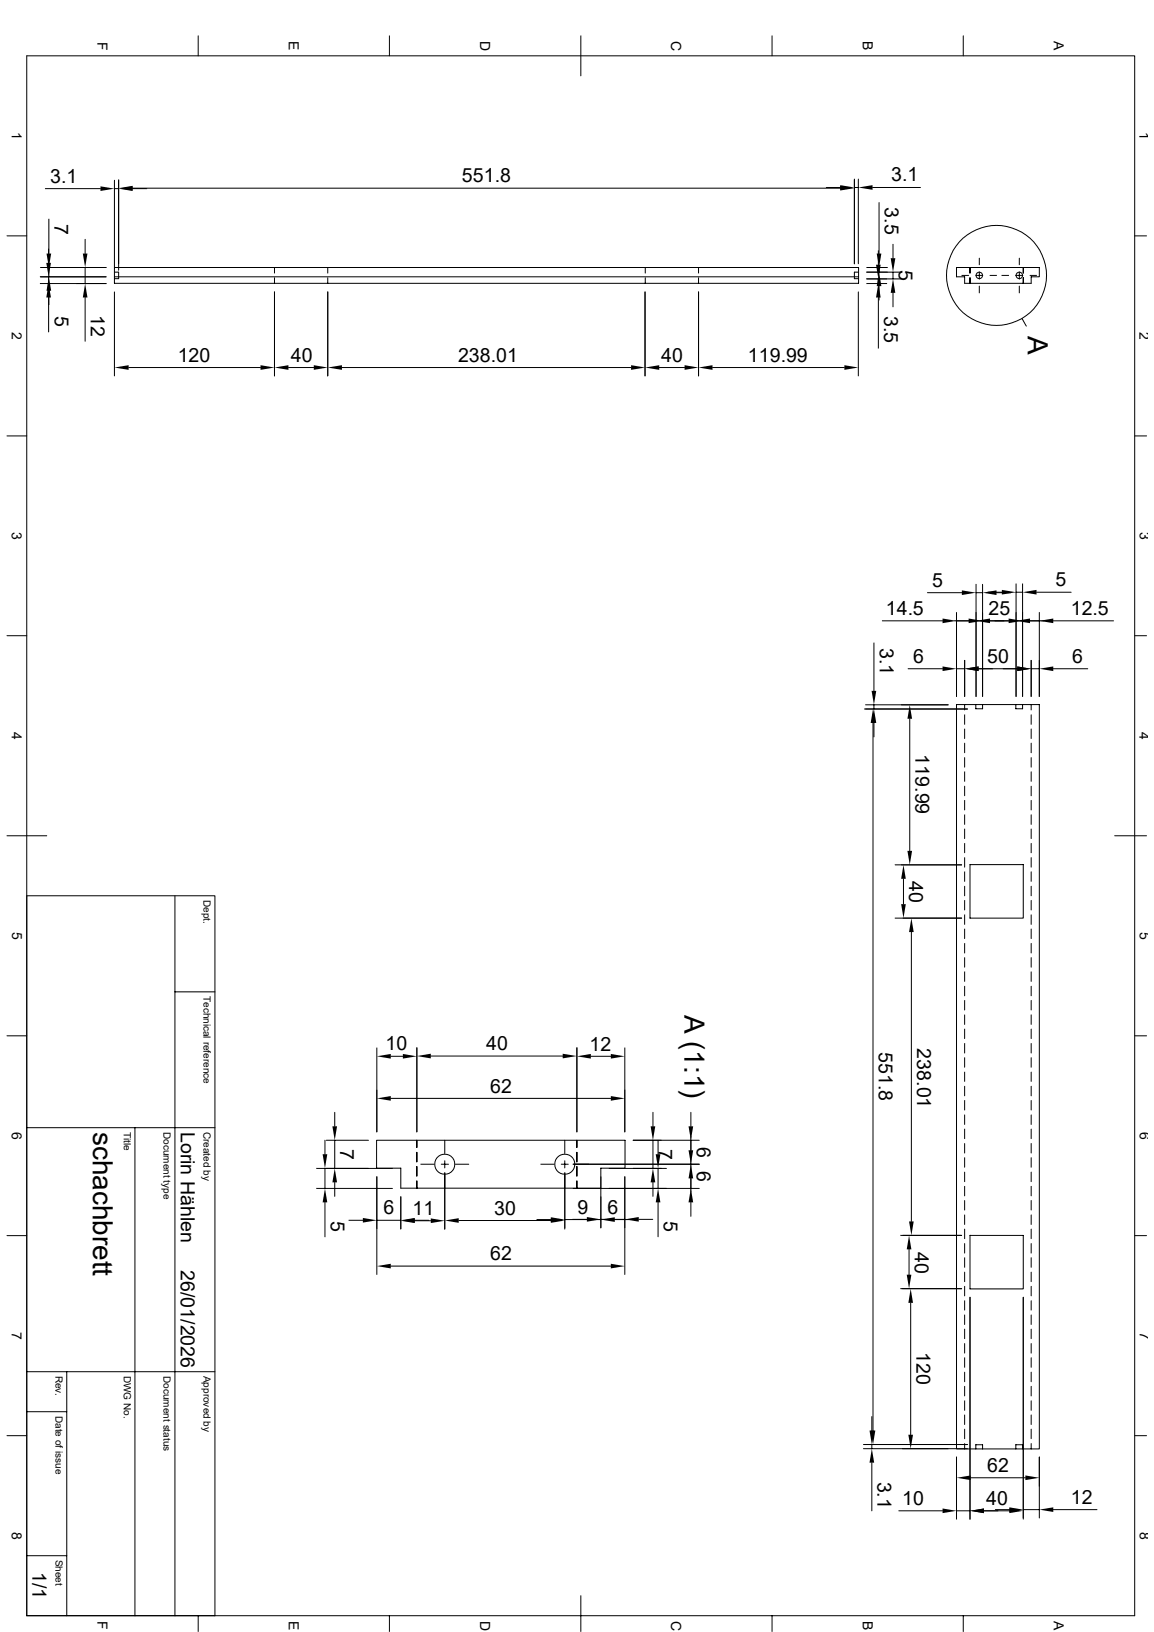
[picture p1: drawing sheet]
<svg xmlns="http://www.w3.org/2000/svg" width="210mm" height="297mm" viewBox="0 0 210 297" stroke-linecap="round" stroke-linejoin="round" font-family="sans-serif">
<g fill="none" stroke="#000" stroke-width=".18">
<path d="M4.9 10.2h201.6v283.8h-201.6zM36.1 6.5v3.7M70.9 6.5v3.7M105.7 6.5v7.3M140.5 6.5v3.7M175.3 6.5v3.7M8.3 34.3h10M8.9 39.9v6.2M20.8 32.8v16.1M20.8 34.3h.8M21.6 32.7v16.5M24.1 34.2h128.8"/>
<path d="M24.1 34.3h2.6M150.4 34.1h2.5M155.5 32.6v15.4M155.5 34.1h.7M156.2 32.6v15.4M158.8 34.1h8.7M160 36.9v9.2M1.3 42.9h3.6M7.3 50.4h12M7.3 51.6h12M7.4 48.7h11.9M8.8 45.3v2.5"/>
<path d="M8.8 50.4v1.2M8.8 54.1v6.3M8.9 48.7v1.7M8.9 52.9v2.6M15.5 43.6v2.5M15.5 48.7v2.9M15.5 54.1v8M20.8 49.5h.8v1.2h-.8M20.8 50.4v1.2h135.5v-1.2M20.8 48.7h135.5v1.7h-135.5zM20.8 53.1v15.3M50 48.7v1"/>
<path d="M50 50.5v1.1M50 53.1v15.3M59.6 48.7v1M59.6 50.5v1.1M59.6 53.1v15.3M117.4 53.1v15.3M117.4 48.7v1M117.4 50.5v1.1M127.1 48.7v1M127.1 50.5v1.1M127.1 53.1v15.3M156.2 53.1v15.3"/>
<path d="M156.3 49.5h-.8v1.2h.8M157.7 49.5h6.3M157.7 48.7h3.8M157.7 50.8h6.3M157.7 51.6h3.7M159.9 45.6v2.6M159.9 50.8v.8M159.9 54.1v9.3M160 48.7v.8M160 52.1v2.5M162.5 44.5v2.5M162.5 49.5v1.3"/>
<path d="M162.5 53.3v2.5M174.1 48.7h15v1.7h-1.4v1.2h-12.1v-1.2h-1.5zM175 50.1h1.3M176.5 48.7v1M176.5 50.5v1.1M177.6 50.1h1.3M178.2 47v1.2M178.2 49.5v1.3M178.2 52.1v1.2M180.2 50.1h1.2M182.3 50.1h1.3M184.8 50.1h1.3"/>
<path d="M185.5 47v1.2M185.5 49.5v1.3M185.5 52.1v1.2M186 58l.8 1.4M186.2 48.7v1M186.2 50.5v1.1M187.5 50.1h1.1M206.5 42.9h2.2M1.3 79.3h3.6M23.4 66.9h24M52.5 66.9h4.6M62.2 66.9h52.7"/>
<path d="M120 66.9h4.6M129.7 66.9h24M206.5 79.3h2.2M1.3 115.7h3.6M159 117v8.7M160.6 113h10.9M168.8 107.9h6.2M173.7 113h3.9M174.1 111.5v15.2M177.6 106.3v20.4M177.6 107.9h1.2M178.8 106.3v20.4"/>
<path d="M178.8 113h6.1M179.8 107.8h2.5M181.4 107.9h2.5M184.9 106.3v20.4M184.9 107.8h1.2M186.1 113h3.9M186.1 106.3v20.4M188.6 107.8h6.3M189.1 111.5v15.2M191.7 113h10.9M206.5 115.7h2.2M157.3 129h18.8"/>
<path d="M157.5 128.3h15.1M158.9 131.6v128.7M159 128.3v.7M159 131.6v2.5M165.3 121.7h6.2M165.6 130.8v24.1M174.1 128.2h15v135.5h-15zM174.1 121.7h1.5M175.6 120.2v6.5M175.6 128.2v1M175.6 130.1v1.7M175.6 132.7v1.7"/>
<path d="M175.6 135.3v1.7M175.6 137.9v1.7M177.6 128.2v.8h1.2v-.8M184.9 128.2v.8h1.2v-.8M185.1 121.7h-7M187.7 120.2v6.5M187.7 128.2v1M187.7 130.1v1.7M187.7 132.7v1.7M187.7 135.3v1.7M187.7 137.9v1.7M187.7 121.7h1.4"/>
<path d="M191.7 121.7h6.3M1.3 152.1h7.2M162.9 157.4h12.1M164.4 159.9v4.6M175.6 140.5v1.7M175.6 143.1v1.7M175.6 145.7v1.7M175.6 148.3v1.7M175.6 150.9v1.7M175.6 153.5v1.7M175.6 156.1v1.7M175.6 158.7v1.7"/>
<path d="M176.5 157.4h9.7v9.7h-9.7zM187.7 140.5v1.7M187.7 143.1v1.7M187.7 145.7v1.7M187.7 148.3v1.7M187.7 150.9v1.7M187.7 153.5v1.7M187.7 156.1v1.7M187.7 158.7v1.7M202.9 152.1h5.8M4.9 163h34.2v131M31.8 163v131"/>
<path d="M162.9 167.1h12.1M165.9 169.6v52.7M175.6 161.3v1.7M175.6 163.9v1.7M175.6 166.5v1.7M175.6 169.1v1.7M175.6 171.7v1.7M175.6 174.3v1.7M175.6 176.9v1.7M175.6 179.5v1.7M187.7 161.3v1.7M187.7 163.9v1.7"/>
<path d="M187.7 166.5v1.7M187.7 169.1v1.7M187.7 171.7v1.7M187.7 174.3v1.7M187.7 176.9v1.7M187.7 179.5v1.7M1.3 188.5h3.6M31.8 180.5h7.3M68.6 190.7v15.3M71.1 199.9h40.1M71.1 192.2h2.2M75.9 190.7v15.3"/>
<path d="M78.4 192.2h24M105 190.7v15.3M107.5 192.2h3.7M113.7 190.7v15.3M175.6 182.1v1.7M175.6 184.7v1.7M175.6 187.3v1.7M175.6 189.9v1.7M175.6 192.5v1.7M175.6 195.1v1.7M175.6 197.7v1.7M187.7 182.1v1.7"/>
<path d="M187.7 184.7v1.7M187.7 187.3v1.7M187.7 189.9v1.7M187.7 192.5v1.7M187.7 195.1v1.7M187.7 197.7v1.7M206.5 188.5h2.2M4.9 205.2h34.2M24.6 205.2v88.8M57.6 212.6h13.8M57.6 216.3h13.8M59.1 207.5v2.6"/>
<path d="M59.1 212.6v3.7M59.1 218.8v6.3M59.4 207.5h7.7M60.9 202.4v2.6M60.9 207.5v5.1M60.9 215.2v2.5M68.6 214.2v17.7M72.9 217.8v5.9M75.9 207.5v1.3M75.9 209.7v1.8M75.9 212.3v1.7M75.9 214.9v1.3"/>
<path d="M76.6 211.9h2.4M80.3 211.9h1.3M80.9 207.5v2.4M80.9 211.2v1.4M80.9 213.4v10.3M82.9 211.9h2.4M98.4 211.9h2.4M102.2 211.9h1.2M102.8 207.5v2.4M102.8 211.2v1.4M102.8 213.4v10.3M104.3 216.3h23"/>
<path d="M105 207.5v1.3M105 209.7v1.8M105 212.3v1.7M105 214.9v1.3M109.3 216.2h-36.4v-3.6h-4.4v-5.1h45.2v5.1h-4.4v10.9M110.9 212.6h10.4M113.7 214.2v17.7M118.8 202.4v2.6M118.8 207.5v5.1M118.8 215.2v2.5M119.8 207.5v2.6M119.8 212.6v3.7"/>
<path d="M119.8 218.8v6.3M125.7 202.4v2.6M125.7 206.8v10.2M125.7 218.8v2.6M127.3 207.5h-12.1M127.3 211.9h-23M175.6 200.3v1.7M175.6 202.9v1.7M175.6 205.5v1.7M175.6 208.1v1.7M175.6 210.7v1.7M175.6 213.3v1.8"/>
<path d="M175.6 215.9v1.7M175.6 218.5v1.7M187.7 200.3v1.7M187.7 202.9v1.7M187.7 205.5v1.7M187.7 208.1v1.7M187.7 210.7v1.7M187.7 213.3v1.8M187.7 215.9v1.7M187.7 218.5v1.7M1.3 224.9h3.6M63.5 222.1h2.5"/>
<path d="M68.6 222.1h4.3M71.1 230.4h40.1M75.5 222.2h2.9M75.5 222.1h2.5M83.5 222.1h16.7M97.7 222h2.5M102.8 222h6.5M104.2 221.9h2.6M109.3 221.9h4.4M111.9 222h2.5M116.2 221.9h2.6M163.9 224.8h11.1"/>
<path d="M163.9 234.5h11.1M165.4 227.4v4.6M165.7 237.1v24M175.6 221.1v1.7M175.6 223.7v1.7M175.6 226.3v1.7M175.6 228.9v1.7M175.6 231.5v1.8M175.6 234.1v1.7M175.6 236.7v1.7M175.6 239.3v1.7M176.5 224.8h9.7v9.8h-9.7z"/>
<path d="M176.5 236.1v40.4M186.2 236.1v40.4M187.7 221.1v1.7M187.7 223.7v1.7M187.7 226.3v1.7M187.7 228.9v1.7M187.7 231.5v1.8M187.7 234.1v1.7M187.7 236.7v1.7M187.7 239.3v1.7M206.5 224.9h2.2M4.9 256.9h7.2"/>
<path d="M4.9 249.6h34.2M12.1 249.6v44.4M158.7 257.8v2.5M175.6 241.9v1.7M175.6 244.5v1.8M175.6 247.1v1.7M175.6 249.7v1.8M175.6 252.3v1.7M175.6 254.9v1.8M175.6 257.5v1.7M187.7 241.9v1.7M187.7 244.5v1.8"/>
<path d="M187.7 247.1v1.7M187.7 249.7v1.8M187.7 252.3v1.7M187.7 254.9v1.8M187.7 257.5v1.7M1.3 261.3h3.6M157.1 262.9h19M157.1 263.7h19M158.7 262.9v.8M158.7 266.2v8.8M163.6 275h7.9M174.1 265.2v11.3"/>
<path d="M174.1 275h2.4M175.6 260.1v1.7M175.6 262.7v1M176.7 268.9h9.9M177.6 263.7v-.8h1.2v.8M179.1 275h4.6M181.1 274.7h2.6M184.9 263.7v-.8h1.2v.8M186.2 274.7h2.9M187.7 260.1v1.7M187.7 262.7v1M189.1 265.2v11.1"/>
<path d="M191.7 274.7h7.9M206.5 261.3h2.2M4.9 283.1h7.2M36.1 294v2.9M70.9 294v2.9M105.7 290.4v6.5M140.5 294v2.9M175.3 294v2.9"/>
<circle cx="178.2" cy="50.1" r=".59"/>
<circle cx="181.4" cy="50.1" r="9.1"/>
<circle cx="185.5" cy="50.1" r=".59"/>
<circle cx="81" cy="211.9" r="1.83"/>
<circle cx="102.8" cy="211.9" r="1.83"/>
</g>
<g fill="#000">
<path d="M18.3 33.9l2.5 .4-2.5 .5zM21.6 34.3l2.5-.4v.9zM21.6 34.2l2.5-.4v.9zM152.9 33.7l2.6 .4-2.6 .4zM152.9 33.8l2.6 .4-2.6 .5zM156.2 34.1l2.6-.4v.8zM8.4 47.8h.9l-.5 2.6zM8.8 51.6l.5 2.5h-.9zM8.9 50.4l.4 2.5h-.8zM8.5 46.1h.8l-.4 2.6zM15.1 46.1h.8l-.4 2.6zM15.5 51.6l.4 2.5h-.8z"/>
<path d="M159.4 48.2h.9l-.4 2.6zM159.9 51.6l.4 2.5h-.9zM160 49.5l.4 2.6h-.8zM159.6 46.1h.8l-.4 2.6zM162.1 47h.8l-.4 2.5zM162.5 50.8l.4 2.5h-.8zM20.8 66.9l2.6-.4v.8zM47.4 66.5l2.6 .4-2.6 .4zM50 66.9l2.5-.4v.8zM57.1 66.5l2.5 .4-2.5 .4zM59.6 66.9l2.6-.4v.8zM114.9 66.5l2.5 .4-2.5 .4z"/>
<path d="M117.4 66.9l2.6-.4v.8zM124.6 66.5l2.5 .4-2.5 .4zM127.1 66.9l2.6-.4v.8zM153.7 66.5l2.5 .4-2.5 .4zM171.5 112.6l2.6 .4-2.6 .4zM175 107.4l2.6 .5-2.6 .4zM176.3 112.6l2.5 .4-2.5 .4zM177.6 113l2.6-.4v.8zM178.8 107.9l2.6-.5v.9zM182.3 107.4l2.6 .4-2.6 .4zM183.6 112.6l2.5 .4-2.5 .4zM184.9 113l2.6-.4v.8z"/>
<path d="M186.1 107.8l2.5-.4v.8zM189.1 113l2.6-.4v.8zM158.9 129l.4 2.6h-.8zM159 129l.5 2.6h-.9zM158.6 125.7h.9l-.5 2.6zM165.6 128.3l.4 2.5h-.9zM171.5 121.3l2.6 .4-2.6 .4zM175.6 121.7l2.5-.4v.8zM185.1 121.3l2.6 .4-2.6 .4zM189.1 121.7l2.6-.4v.8zM164.4 157.4l.4 2.5h-.8zM165.1 154.9h.9l-.4 2.5z"/>
<path d="M164 164.5h.8l-.4 2.6zM165.9 167.1l.4 2.5h-.9zM68.6 199.9l2.5-.4v.8zM68.6 192.2l2.5-.4v.9zM73.3 191.8l2.6 .4-2.6 .5zM75.9 192.2l2.5-.4v.8zM102.4 191.8l2.6 .4-2.6 .4zM105 192.2l2.5-.4v.9zM111.2 199.5l2.5 .4-2.5 .4zM111.2 191.8l2.5 .4-2.5 .5zM58.7 210.1h.9l-.5 2.5zM59.1 216.3l.5 2.5h-.9z"/>
<path d="M60.9 212.6l.4 2.6h-.8zM60.5 205h.8l-.4 2.5zM118.8 212.6l.5 2.6h-.9zM118.4 205h.9l-.5 2.5zM119.3 210.1h.9l-.4 2.5zM119.8 216.3l.4 2.5h-.9zM125.3 205h.9l-.5 2.5zM125.7 211.9l.5 2.6h-.9zM125.3 209.3h.9l-.5 2.6zM125.7 216.3l.5 2.5h-.9zM66 221.7l2.6 .4-2.6 .4zM68.6 230.4l2.5-.4v.8z"/>
<path d="M72.9 222.1l2.6-.4v.8zM72.9 222.2l2.6-.5v.9zM78.4 221.7l2.5 .5-2.5 .4zM80.9 222.1l2.6-.4v.8zM100.2 221.7l2.6 .4-2.6 .4zM100.2 221.5l2.6 .5-2.6 .4zM106.8 221.5l2.5 .4-2.5 .4zM111.2 230l2.5 .4-2.5 .4zM109.3 222l2.6-.5v.9zM113.7 221.9l2.5-.4v.8zM165 232h.9l-.5 2.5zM165.4 224.8l.5 2.6h-.9z"/>
<path d="M165.7 234.5l.5 2.6h-.9zM165.4 222.3h.9l-.4 2.5zM158.2 260.3h.9l-.4 2.6zM158.7 263.7l.4 2.5h-.9zM158.5 260.3h.8l-.4 2.6zM165.3 261.1h.9l-.5 2.6zM171.5 274.5l2.6 .5-2.6 .4zM174.1 268.9l2.6-.4v.9zM176.5 275l2.6-.5v.9zM183.7 274.5l2.5 .5-2.5 .4zM183.7 274.3l2.5 .4-2.5 .5zM186.6 268.5l2.5 .4-2.5 .5z"/>
<path d="M189.1 274.7l2.6-.4v.9z"/>
</g>
<g font-size="5.1">
<text x="187" y="61.1" transform="rotate(90 187 61.1)">A</text>
<text x="124.5" y="184.7" transform="rotate(90 124.5 184.7)">A (1:1)</text>
<text x="16.9" y="206" transform="rotate(90 16.9 206)">schachbrett</text>
</g>
<g font-size="3.6">
<text x="9.1" y="33.3">3.1</text>
<text x="84.1" y="33.2">551.8</text>
<text x="162.2" y="33">3.1</text>
<text x="9.9" y="40.7" transform="rotate(90 9.9 40.7)">7</text>
<text x="161" y="37.8" transform="rotate(90 161 37.8)">3.5</text>
<text x="163.6" y="49.1" transform="rotate(90 163.6 49.1)">5</text>
<text x="9.9" y="57.6" transform="rotate(90 9.9 57.6)">5</text>
<text x="16.5" y="57.3" transform="rotate(90 16.5 57.3)">12</text>
<text x="160.9" y="57.5" transform="rotate(90 160.9 57.5)">3.5</text>
<text x="32.3" y="65.8">120</text>
<text x="52.9" y="65.8">40</text>
<text x="83.4" y="65.8">238.01</text>
<text x="120.4" y="65.8">40</text>
<text x="136.1" y="65.8">119.99</text>
<text x="169.7" y="106.8">5</text>
<text x="192.1" y="106.7">5</text>
<text x="161.2" y="111.9">14.5</text>
<text x="179.9" y="111.9">25</text>
<text x="194.9" y="111.9">12.5</text>
<text x="160.1" y="117.9" transform="rotate(90 160.1 117.9)">3.1</text>
<text x="166.2" y="120.7">6</text>
<text x="179.7" y="120.7">50</text>
<text x="195.1" y="120.7">6</text>
<text x="166.6" y="137.3" transform="rotate(90 166.6 137.3)">119.99</text>
<text x="165.5" y="160.3" transform="rotate(90 165.5 160.3)">40</text>
<text x="70.1" y="191.2">10</text>
<text x="88.5" y="191.1">40</text>
<text x="107.3" y="191.2">12</text>
<text x="159.9" y="191.5" transform="rotate(90 159.9 191.5)">551.8</text>
<text x="166.9" y="190.8" transform="rotate(90 166.9 190.8)">238.01</text>
<text x="89.2" y="198.8">62</text>
<text x="32.9" y="206" transform="rotate(90 32.9 206)">Lorin Hählen</text>
<text x="61.9" y="209.1" transform="rotate(90 61.9 209.1)">7</text>
<text x="119.8" y="209.1" transform="rotate(90 119.8 209.1)">7</text>
<text x="126.8" y="208.7" transform="rotate(90 126.8 208.7)">6</text>
<text x="126.8" y="213.1" transform="rotate(90 126.8 213.1)">6</text>
<text x="69.8" y="221">6</text>
<text x="75.1" y="221.2">11</text>
<text x="89.9" y="221.1">30</text>
<text x="105.1" y="220.9">9</text>
<text x="110.5" y="220.9">6</text>
<text x="60.2" y="222.3" transform="rotate(90 60.2 222.3)">5</text>
<text x="120.8" y="222.3" transform="rotate(90 120.8 222.3)">5</text>
<text x="166.5" y="227.8" transform="rotate(90 166.5 227.8)">40</text>
<text x="32.9" y="231.1" transform="rotate(90 32.9 231.1)">26/01/2026</text>
<text x="89.2" y="229.4">62</text>
<text x="166.8" y="246" transform="rotate(90 166.8 246)">120</text>
<text x="159.7" y="269.6" transform="rotate(90 159.7 269.6)">3.1</text>
<text x="179.7" y="267.9">62</text>
<text x="164.2" y="273.9">10</text>
<text x="179.5" y="273.9">40</text>
<text x="194.9" y="273.7">12</text>
<text x="5.9" y="286.1" transform="rotate(90 5.9 286.1)">1/1</text>
</g>
<g font-size="2.5">
<text x="17.7" y="7.6" transform="rotate(90 17.7 7.6)">F</text>
<text x="52.6" y="7.5" transform="rotate(90 52.6 7.5)">E</text>
<text x="87.4" y="7.5" transform="rotate(90 87.4 7.5)">D</text>
<text x="122.2" y="7.5" transform="rotate(90 122.2 7.5)">C</text>
<text x="157" y="7.5" transform="rotate(90 157 7.5)">B</text>
<text x="191.8" y="7.5" transform="rotate(90 191.8 7.5)">A</text>
<text x="2.2" y="24" transform="rotate(90 2.2 24)">1</text>
<text x="207.4" y="24" transform="rotate(90 207.4 24)">1</text>
<text x="2.2" y="60.4" transform="rotate(90 2.2 60.4)">2</text>
<text x="207.4" y="60.4" transform="rotate(90 207.4 60.4)">2</text>
<text x="2.2" y="96.8" transform="rotate(90 2.2 96.8)">3</text>
<text x="207.4" y="96.8" transform="rotate(90 207.4 96.8)">3</text>
<text x="2.2" y="133.2" transform="rotate(90 2.2 133.2)">4</text>
<text x="207.4" y="133.2" transform="rotate(90 207.4 133.2)">4</text>
<text x="2.2" y="169.6" transform="rotate(90 2.2 169.6)">5</text>
<text x="207.4" y="169.6" transform="rotate(90 207.4 169.6)">5</text>
<text x="2.2" y="206" transform="rotate(90 2.2 206)">6</text>
<text x="207.4" y="206" transform="rotate(90 207.4 206)">6</text>
<text x="2.2" y="242.4" transform="rotate(90 2.2 242.4)">7</text>
<text x="207.4" y="242.4" transform="rotate(90 207.4 242.4)">7</text>
<text x="2.2" y="278.8" transform="rotate(90 2.2 278.8)">8</text>
<text x="207.4" y="278.8" transform="rotate(90 207.4 278.8)">8</text>
<text x="17.7" y="295.1" transform="rotate(90 17.7 295.1)">F</text>
<text x="52.6" y="295" transform="rotate(90 52.6 295)">E</text>
<text x="87.4" y="294.9" transform="rotate(90 87.4 294.9)">D</text>
<text x="122.2" y="294.9" transform="rotate(90 122.2 294.9)">C</text>
<text x="157" y="295" transform="rotate(90 157 295)">B</text>
<text x="191.8" y="295" transform="rotate(90 191.8 295)">A</text>
</g>
<g font-size="1.8">
<text x="37" y="163.7" transform="rotate(90 37 163.7)">Dept.</text>
<text x="37" y="181.2" transform="rotate(90 37 181.2)">Technical reference</text>
<text x="22.5" y="206" transform="rotate(90 22.5 206)">Title</text>
<text x="29.8" y="206" transform="rotate(90 29.8 206)">Document type</text>
<text x="37" y="206" transform="rotate(90 37 206)">Created by</text>
<text x="10.1" y="250.4" transform="rotate(90 10.1 250.4)">Rev.</text>
<text x="22.5" y="250.4" transform="rotate(90 22.5 250.4)">DWG No.</text>
<text x="29.8" y="250.4" transform="rotate(90 29.8 250.4)">Document status</text>
<text x="37" y="250.4" transform="rotate(90 37 250.4)">Approved by</text>
<text x="10.1" y="257.6" transform="rotate(90 10.1 257.6)">Date of issue</text>
<text x="10.1" y="283.9" transform="rotate(90 10.1 283.9)">Sheet</text>
</g>
</svg>
